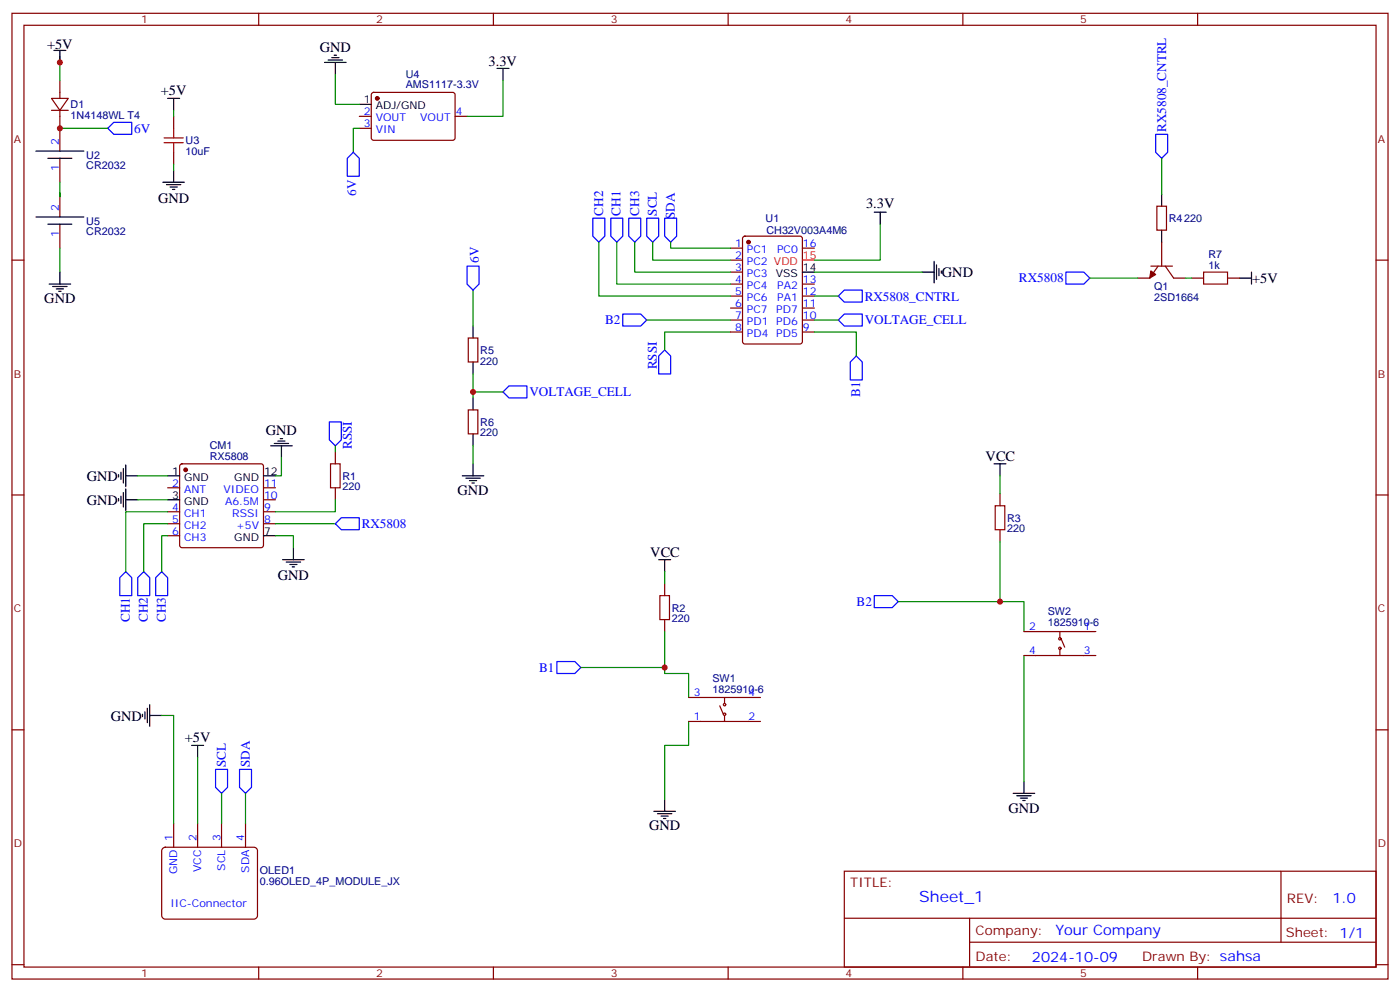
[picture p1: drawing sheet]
<svg xmlns="http://www.w3.org/2000/svg" width="412mm" height="292mm" viewBox="0 0 412 292" stroke-linecap="round" stroke-linejoin="round" font-family="sans-serif">
<g fill="none" stroke="#870000" stroke-width=".35">
<path d="M3.5 3.9h405.4v284.4h-405.4zM7.1 7.4h398.2v277.3h-398.2zM76.2 3.9v3.5M145.3 3.9v3.5M214.5 3.9v3.5M283.6 3.9v3.5M352.8 3.9v3.5M15.2 29h4.9l-2.5 3.5zM15.2 32.5h4.9M17.6 23.7v5.3M17.6 32.5v12M51.2 34.3v3.5"/>
<path d="M105.8 34.3h3.6M105.8 37.8h3.6M109.6 27.4l.5-.2 23.5 .1 .5 .6-.1 13-.7 .4-23.5-.1-.4-.6v-12.7zM134.1 34.3h3.5M17.6 46.6v7.1M17.6 56.8v7.1M51.2 44.8v3.6M3.5 76.6h3.6M17.6 66v7.1M215.2 76.6h3.5M215.2 73.1h3.5M219 69.7l.4-.2h16.3l.6 .5 .1 30.6-.5 .6-16.5 .1-.6-.5-.1-30.6z"/>
<path d="M236.4 73.1h3.5M339 78.4h6.4M340.8 60.7h2.8v7.1h-2.8zM341.1 78.4l-2.4 3.5h-3.6M342.2 71.3v7.1M343.3 78.4l2.4 3.5h3.5M405.3 76.6h3.6M137.9 99.5h2.9v7.1h-2.9zM215.2 80.1h3.5M215.2 83.6h3.5M215.2 87.2h3.5M215.2 90.7h3.5"/>
<path d="M215.2 94.2h3.5M215.2 97.8h3.5M236.4 83.6h3.5M236.4 87.2h3.5M236.4 90.7h3.5M236.4 94.2h3.5M236.4 97.8h3.5M351 81.9h3.5M361.6 81.9h3.5M53.2 136.8l.4-.2h23.3l.5 .2 .2 .5v23.2l-.2 .5-.5 .3h-23.3l-.5-.3-.2-.5v-23.2zM98.8 133v3.6M137.9 120.7h2.9v7h-2.9z"/>
<path d="M3.5 145.7h3.6M49.4 143.6h3.5M49.4 150.7h3.5M49.4 154.2h3.5M49.4 157.7h3.5M77.6 143.6h3.5M77.6 150.7h3.5M77.6 154.2h3.5M77.6 147.1h3.5M98.8 143.6v3.5M294.6 145.4v3.5M294.6 156v3.5"/>
<path d="M405.3 145.7h3.6M195.8 171.8v3.6M195.8 182.4v3.5M301.6 193h21.2M301.6 185.9h21.2M312.2 185.9v1.8M312.2 191.2v1.8M312.6 188.1l1 2.4M3.5 214.9h3.6M202.8 205.4h21.2M202.8 212.4h21.2M212 207.8l1.1 2.5"/>
<path d="M213.4 205.4v1.7M213.4 210.6v1.8M405.3 214.9h3.6M47.9 249.9l.8-.5h26.1l.6 .3 .4 .8v19.1l-.2 .6-.8 .4h-26.1l-.6-.2-.5-.8v-19.1zM51.2 242.4v7M58.2 242.4v7M65.3 242.4v7M72.3 242.4v7M248.7 256.5h156.6v28.2h-156.6zM377.3 256.5v20.9M248.7 270.4h156.5M285.6 277.4h119.6"/>
<path d="M285.6 270.4v14.1M3.5 284h3.6M76.2 284.7v3.6M145.3 284.7v3.6M214.5 284.7v3.6M283.6 284.7v3.6M352.8 284.7v3.6M405.3 284h3.6"/>
<circle cx="312.2" cy="188.1" r=".35"/>
<circle cx="312.2" cy="190.9" r=".35"/>
<circle cx="213.4" cy="210.3" r=".35"/>
<circle cx="213.4" cy="207.5" r=".35"/>
</g>
<g fill="#870000" stroke="#870000" stroke-width=".35">
<path d="M339 79.8l1.4 1-1.7 1.1z"/>
<circle cx="54.7" cy="138.3" r=".53"/>
<circle cx="111.1" cy="29" r=".53"/>
<circle cx="220.5" cy="71.3" r=".53"/>
</g>
<g fill="none" stroke="#000" stroke-width=".35">
<path d="M15.9 14.9h3.5M17.6 14.9v3.5M95.6 18.4h6.4M96.7 17.7h4.2M97.7 17h2.1M98.4 16.3h.7M98.8 18.4v3.5M49.4 29h3.5M51.2 29v3.5M105.8 30.7h3.6M146.4 20.1h3.5M148.2 20.1v3.6"/>
<path d="M10.6 44.5h14.1M14.1 46.6h7.1M48 53.7h6.3M49 54.4h4.3M50.1 55.1h2.1M50.8 55.8h.7M51.2 50.1v3.6M342.2 57.2v3.5M10.6 63.9h14.1M14.1 66h7.1M257.5 62.5h3.6M259.3 62.5v3.5"/>
<path d="M275.2 76.9v6.4M275.9 78v4.2M276.6 79.1v2.1M277.3 79.8v.7M342.2 67.8v3.5M14.5 83.6h6.3M15.5 84.3h4.3M16.6 85.1h2.1M17.3 85.8h.7M17.6 80.1v3.5M139.3 96v3.5M236.4 80.1h3.5"/>
<path d="M271.6 80.1h3.6M365.1 81.9h3.6M368.7 80.1v3.5M139.3 106.6v3.5M139.3 117.2v3.5M34.9 139.7v.7M35.6 139v2.1M36.3 138v4.2M37 136.9v6.4M79.7 131.3h6.4M80.8 130.6h4.2M81.8 129.9h2.2"/>
<path d="M82.5 129.2h.8M82.9 131.3v3.5M139.3 127.7v3.6M139.3 136.6v3.5M292.8 136.6h3.5M294.6 136.6v3.5M34.9 146.8v.7M35.6 146.1v2.1M36.3 145v4.3M37 140.1h3.6M37 147.1h3.6M37 144v6.3"/>
<path d="M49.4 140.1h3.5M49.4 147.1h3.5M77.6 140.1h3.5M77.6 157.7h3.5M136.2 140.1h6.3M137.2 140.8h4.3M138.3 141.5h2.1M139 142.2h.7M83.3 164.8h6.3M84.3 165.5h4.2M85.4 166.2h2.1M86.1 166.9h.7"/>
<path d="M86.4 161.3v3.5M194 164.8h3.6M195.8 164.8v3.5M42 210.3v.7M42.7 209.6v2.1M43.4 208.5v4.3M44.1 210.6h3.5M44.1 207.5v6.3M56.4 219.5h3.6M58.2 219.5v3.5M192.6 238.9h6.4M193.7 239.6h4.2"/>
<path d="M195.8 235.3v3.6M298.4 233.6h6.4M299.5 234.3h4.2M300.6 235h2.1M301.3 235.7h.7M301.6 230v3.6M194.7 240.3h2.1M195.4 241h.7"/>
</g>
<path d="M51.2 37.8v2.8M48.3 42h5.7M48.3 40.6h5.7M51.2 42v2.8M354.5 80.1h7.1v3.5h-7.1zM97.4 136.6h2.8v7h-2.8zM293.2 148.9h2.8v7.1h-2.8zM194.4 175.4h2.8v7h-2.8z" fill="none" stroke="#a10000" stroke-width=".35"/>
<g fill="none" stroke="#008700" stroke-width=".35">
<path d="M17.6 16.6v7.1M17.6 37.4v.4h14.1M51.2 32.5v1.8M98.8 21.9v8.8h7M105.8 37.8h-1.7v7M148.2 23.7v10.6h-10.6M17.6 53.7v4.2v-1.1M51.2 48.4v1.7M342.2 46.6v10.6M17.6 73.1v7M176.4 71.3v15.9h38.8M181.7 71.3v12.3h33.5"/>
<path d="M187 71.3v8.8h28.2M192.3 71.3v5.3h22.9M197.6 71.3v1.8h17.6M259.3 66v10.6h-19.4M139.3 85.4v10.6M190.5 94.2h24.7M215.2 97.8h-19.4v5.2M239.9 97.8h12.3v7M239.9 94.2h7M239.9 87.2h7M239.9 80.1h31.7M321 81.9h14.1"/>
<path d="M349.2 81.9h1.8M139.3 110.1v7.1M139.3 115.4h8.9M82.9 134.8v5.3h-1.8M98.8 131.3v1.7M139.3 131.3v5.3M40.6 140.1h8.8M40.6 147.1h8.8M49.4 157.7h-1.8v10.6M49.4 154.2h-7.1v14.1M49.4 150.7h-12.4v17.6M81.1 157.7h5.3v3.6"/>
<path d="M81.1 154.2h17.7M98.8 147.1v3.6h-17.7M294.6 159.5v17.6h-30M294.6 140.1v5.3M195.8 168.3v3.5M294.6 177.1h7v8.8M171.1 196.5h24.7M195.8 185.9v12.4h7v7.1M301.6 193v37M47.6 210.6h3.6v31.8M202.8 212.4v7.1h-7v15.8M58.2 223v19.4"/>
<path d="M65.3 233.6v8.8M72.3 233.6v8.8"/>
</g>
<g fill="none" stroke="#00f" stroke-width=".35">
<path d="M31.7 37.8l1.8-1.8h5.3v3.5h-5.3zM340.4 39.5h3.6v5.3l-1.8 1.8-1.8-1.8zM104.1 44.8l1.7 1.8v5.3h-3.5v-5.3zM137.6 78.4h3.5v5.2l-1.8 1.8-1.7-1.8zM174.6 64.2h3.6v5.3l-1.8 1.8-1.8-1.8zM179.9 64.2h3.5v5.3l-1.7 1.8-1.8-1.8zM185.2 64.2h3.5v5.3l-1.7 1.8-1.8-1.8zM190.5 64.2h3.5v5.3l-1.7 1.8-1.8-1.8zM195.8 64.2h3.5v5.3l-1.7 1.8-1.8-1.8zM183.4 92.5h5.3l1.8 1.7-1.8 1.8h-5.3zM246.9 94.2l1.8-1.7h5.3v3.5h-5.3zM246.9 87.2l1.8-1.8h5.3v3.5h-5.3z"/>
<path d="M314 80.1h5.3l1.7 1.8-1.7 1.7h-5.3zM149.9 113.6h5.3v3.6h-5.3l-1.7-1.8zM195.8 103l1.8 1.8v5.3h-3.6v-5.3zM252.2 104.8l1.8 1.8v5.3h-3.5v-5.3zM97 124.2h3.5v5.3l-1.7 1.8-1.8-1.8zM98.8 154.2l1.7-1.8h5.3v3.6h-5.3zM37 168.3l1.8 1.8v5.3h-3.5v-5.3zM42.3 168.3l1.8 1.8v5.3h-3.5v-5.3zM47.6 168.3l1.8 1.8v5.3h-3.5v-5.3zM257.5 175.4h5.3l1.8 1.7-1.8 1.8h-5.3zM164 194.8h5.3l1.8 1.7-1.8 1.8h-5.3zM63.5 226.5h3.5v5.3l-1.7 1.8-1.8-1.8z"/>
<path d="M70.6 226.5h3.5v5.3l-1.8 1.8-1.7-1.8z"/>
</g>
<path d="M236.4 76.6h3.5" fill="none" stroke="#f00" stroke-width=".35"/>
<g fill="#c00">
<circle cx="139.3" cy="115.4" r=".88"/>
<circle cx="17.6" cy="18.4" r=".88"/>
<circle cx="195.8" cy="196.5" r=".88"/>
<circle cx="294.6" cy="177.1" r=".88"/>
<circle cx="17.6" cy="37.8" r=".88"/>
</g>
<text font-size="4.6" fill="#00f" x="270.8" y="265.5">Sheet_1</text>
<g font-size="4.2">
<text x="13.9" y="14.5">+5V</text>
<text x="94.2" y="15.2">GND</text>
<text x="143.9" y="19.4">3.3V</text>
<text x="47.4" y="27.9">+5V</text>
<text x="46.6" y="59.7">GND</text>
<text x="255.1" y="61.4">3.3V</text>
<text x="277.5" y="81.5">GND</text>
<text x="368.8" y="83.4">+5V</text>
<text x="13.1" y="89.3">GND</text>
<text x="78.3" y="128">GND</text>
<text x="290.3" y="135.9">VCC</text>
<text x="25.6" y="141.5">GND</text>
<text x="25.6" y="148.6">GND</text>
<text x="134.8" y="145.7">GND</text>
<text x="191.6" y="164.1">VCC</text>
<text x="81.8" y="170.8">GND</text>
<text x="32.6" y="212.1">GND</text>
<text x="54.5" y="218.5">+5V</text>
<text x="297" y="239.2">GND</text>
<text x="191.2" y="244.5">GND</text>
</g>
<g font-size="4.2" fill="#00f">
<text x="392.5" y="265.8">1.0</text>
<text x="310.9" y="275.3">Your Company</text>
<text x="304" y="283.1">2024-10-09</text>
</g>
<g font-size="3.9" fill="#00f">
<text x="39.5" y="39">6V</text>
<text x="343.6" y="38.8" transform="rotate(-90 343.6 38.8)">RX5808_CNTRL</text>
<text x="104.9" y="57.6" transform="rotate(-90 104.9 57.6)">6V</text>
<text x="177.7" y="63.5" transform="rotate(-90 177.7 63.5)">CH2</text>
<text x="182.8" y="63.5" transform="rotate(-90 182.8 63.5)">CH1</text>
<text x="188.3" y="63.5" transform="rotate(-90 188.3 63.5)">CH3</text>
<text x="193.5" y="63.5" transform="rotate(-90 193.5 63.5)">SCL</text>
<text x="198.8" y="64.5" transform="rotate(-90 198.8 64.5)">SDA</text>
<text x="141.1" y="77.3" transform="rotate(-90 141.1 77.3)">6V</text>
<text x="300.2" y="83.1">RX5808</text>
<text x="254.7" y="88.5">RX5808_CNTRL</text>
<text x="178.2" y="95.5">B2</text>
<text x="254.7" y="95.5">VOLTAGE_CELL</text>
<text x="193.5" y="108.8" transform="rotate(-90 193.5 108.8)">RSSI</text>
<text x="155.9" y="116.7">VOLTAGE_CELL</text>
<text x="253.4" y="117" transform="rotate(-90 253.4 117)">B1</text>
<text x="103.6" y="132.2" transform="rotate(-90 103.6 132.2)">RSSI</text>
<text x="106.5" y="155.5">RX5808</text>
<text x="252.3" y="178.4">B2</text>
<text x="38.3" y="183.2" transform="rotate(-90 38.3 183.2)">CH1</text>
<text x="43.6" y="183.2" transform="rotate(-90 43.6 183.2)">CH2</text>
<text x="48.9" y="183.2" transform="rotate(-90 48.9 183.2)">CH3</text>
<text x="158.8" y="197.8">B1</text>
<text x="66.5" y="225.9" transform="rotate(-90 66.5 225.9)">SCL</text>
<text x="73.6" y="225.9" transform="rotate(-90 73.6 225.9)">SDA</text>
</g>
<g font-size="3.9" fill="#800">
<text x="250.5" y="261.1">TITLE:</text>
<text x="379.1" y="265.8">REV:</text>
<text x="287.4" y="275.3">Company:</text>
<text x="378.7" y="275.9">Sheet: 1/1</text>
<text x="287.4" y="283">Date:</text>
<text x="336.4" y="283.1">Drawn By: sahsa</text>
</g>
<g font-size="3.2" fill="#800">
<text x="41.6" y="6.9">1</text>
<text x="110.8" y="6.9">2</text>
<text x="179.9" y="6.9">3</text>
<text x="249.1" y="6.9">4</text>
<text x="318.2" y="6.9">5</text>
<text x="4.1" y="42">A</text>
<text x="405.9" y="42">A</text>
<text x="4.1" y="111.2">B</text>
<text x="405.9" y="111.2">B</text>
<text x="4.1" y="180.3">C</text>
<text x="405.9" y="180.3">C</text>
<text x="4.1" y="249.4">D</text>
<text x="405.9" y="249.4">D</text>
<text x="41.6" y="287.7">1</text>
<text x="110.8" y="287.7">2</text>
<text x="179.9" y="287.7">3</text>
<text x="249.1" y="287.7">4</text>
<text x="318.2" y="287.7">5</text>
</g>
<g font-size="3.2" fill="#000080">
<text x="119.5" y="22.9">U4</text>
<text x="119.5" y="25.9">AMS1117-3.3V</text>
<text x="20.8" y="35">1N4148WL T4</text>
<text x="20.8" y="31.9">D1</text>
<text x="25.4" y="46.8">U2</text>
<text x="54.7" y="45.6">10uF</text>
<text x="54.7" y="42.5">U3</text>
<text x="25.4" y="49.8">CR2032</text>
<text x="225.5" y="65.2">U1</text>
<text x="344.3" y="65.4">R4220</text>
<text x="25.4" y="69.2">CR2032</text>
<text x="25.4" y="66.2">U5</text>
<text x="225.8" y="68.9">CH32V003A4M6</text>
<text x="356" y="75.9">R7</text>
<text x="356" y="79.1">1k</text>
<text x="340" y="88.6">2SD1664</text>
<text x="340" y="85.4">Q1</text>
<text x="141.5" y="107.3">220</text>
<text x="141.5" y="104.3">R5</text>
<text x="141.5" y="125.4">R6</text>
<text x="141.5" y="128.5">220</text>
<text x="61.8" y="135.4">RX5808</text>
<text x="61.8" y="132.2">CM1</text>
<text x="100.9" y="141.2">R1</text>
<text x="100.9" y="144.4">220</text>
<text x="296.7" y="153.6">R3</text>
<text x="296.7" y="156.7">220</text>
<text x="197.9" y="183.2">220</text>
<text x="197.9" y="180.1">R2</text>
<text x="308.6" y="184.4">1825910-6</text>
<text x="308.6" y="181.2">SW2</text>
<text x="209.9" y="203.9">1825910-6</text>
<text x="209.9" y="200.8">SW1</text>
<text x="76.6" y="257.3">OLED1</text>
<text x="76.6" y="260.5">0.96OLED_4P_MODULE_JX</text>
</g>
<g font-size="3.2">
<text x="107.2" y="30.4">1</text>
<text x="110.7" y="32.1">ADJ/GND</text>
<text x="228.6" y="81.5">VSS</text>
<text x="236.5" y="79.8">14</text>
<text x="50.7" y="139.7">1</text>
<text x="54.2" y="141.5">GND</text>
<text x="69" y="141.5">GND</text>
<text x="77.8" y="139.7">12</text>
<text x="50.7" y="146.8">3</text>
<text x="54.2" y="148.6">GND</text>
<text x="69" y="159.1">GND</text>
<text x="77.8" y="157.4">7</text>
</g>
<g font-size="3.2" fill="#00f">
<text x="107.2" y="33.9">2</text>
<text x="110.7" y="35.7">VOUT</text>
<text x="123.8" y="35.7">VOUT</text>
<text x="134.2" y="33.9">4</text>
<text x="107.2" y="37.4">3</text>
<text x="110.7" y="39.2">VIN</text>
<text x="17.3" y="42.7" transform="rotate(-90 17.3 42.7)">2</text>
<text x="17.3" y="50.4" transform="rotate(-90 17.3 50.4)">1</text>
<text x="17.3" y="62.1" transform="rotate(-90 17.3 62.1)">2</text>
<text x="17.3" y="69.8" transform="rotate(-90 17.3 69.8)">1</text>
<text x="216.5" y="72.7">1</text>
<text x="216.5" y="76.2">2</text>
<text x="220" y="74.5">PC1</text>
<text x="220" y="78">PC2 VDD</text>
<text x="228.9" y="74.5">PC0</text>
<text x="236.5" y="72.7">16</text>
<text x="216.5" y="79.8">3</text>
<text x="216.5" y="83.3">4</text>
<text x="220" y="81.5">PC3</text>
<text x="236.5" y="83.3">13</text>
<text x="216.5" y="86.8">5</text>
<text x="220" y="85.1">PC4</text>
<text x="220" y="88.6">PC6</text>
<text x="229" y="88.6">PA1</text>
<text x="229" y="85.1">PA2</text>
<text x="236.5" y="86.8">12</text>
<text x="216.5" y="90.3">6</text>
<text x="216.5" y="93.9">7</text>
<text x="220" y="92.1">PC7</text>
<text x="220" y="95.6">PD1</text>
<text x="228.7" y="95.6">PD6</text>
<text x="228.7" y="92.1">PD7</text>
<text x="236.5" y="93.9">10</text>
<text x="236.5" y="90.3">11</text>
<text x="216.5" y="97.4">8</text>
<text x="220" y="99.2">PD4</text>
<text x="228.7" y="99.2">PD5</text>
<text x="236.5" y="97.4">9</text>
<text x="50.7" y="143.3">2</text>
<text x="77.8" y="143.3">11</text>
<text x="54.2" y="145">ANT</text>
<text x="65.9" y="145">VIDEO</text>
<text x="66.3" y="148.6">A6.5M</text>
<text x="77.8" y="146.8">10</text>
<text x="50.7" y="150.3">4</text>
<text x="50.7" y="153.8">5</text>
<text x="54.2" y="152.1">CH1</text>
<text x="54.2" y="155.6">CH2</text>
<text x="68.4" y="152.1">RSSI</text>
<text x="69.5" y="155.6">+5V</text>
<text x="77.8" y="153.8">8</text>
<text x="77.8" y="150.3">9</text>
<text x="50.7" y="157.4">6</text>
<text x="54.2" y="159.1">CH3</text>
<text x="303.1" y="185.6">2</text>
<text x="319.3" y="185.6">1</text>
<text x="303.1" y="192.7">4</text>
<text x="319.3" y="192.7">3</text>
<text x="204.4" y="205">3</text>
<text x="220.5" y="205">4</text>
<text x="204.4" y="212.1">1</text>
<text x="220.5" y="212.1">2</text>
<text x="50.8" y="247.7" transform="rotate(-90 50.8 247.7)">1</text>
<text x="57.9" y="247.7" transform="rotate(-90 57.9 247.7)">2</text>
<text x="64.9" y="247.7" transform="rotate(-90 64.9 247.7)">3</text>
<text x="72" y="247.7" transform="rotate(-90 72 247.7)">4</text>
<text x="52.2" y="257.4" transform="rotate(-90 52.2 257.4)">GND</text>
<text x="59.3" y="256.8" transform="rotate(-90 59.3 256.8)">VCC</text>
<text x="66.3" y="256.3" transform="rotate(-90 66.3 256.3)">SCL</text>
<text x="73.4" y="256.9" transform="rotate(-90 73.4 256.9)">SDA</text>
<text x="50.2" y="267">IIC-Connector</text>
</g>
<text font-size="3.2" fill="#f00" x="236.5" y="76.2">15</text>
</svg>
